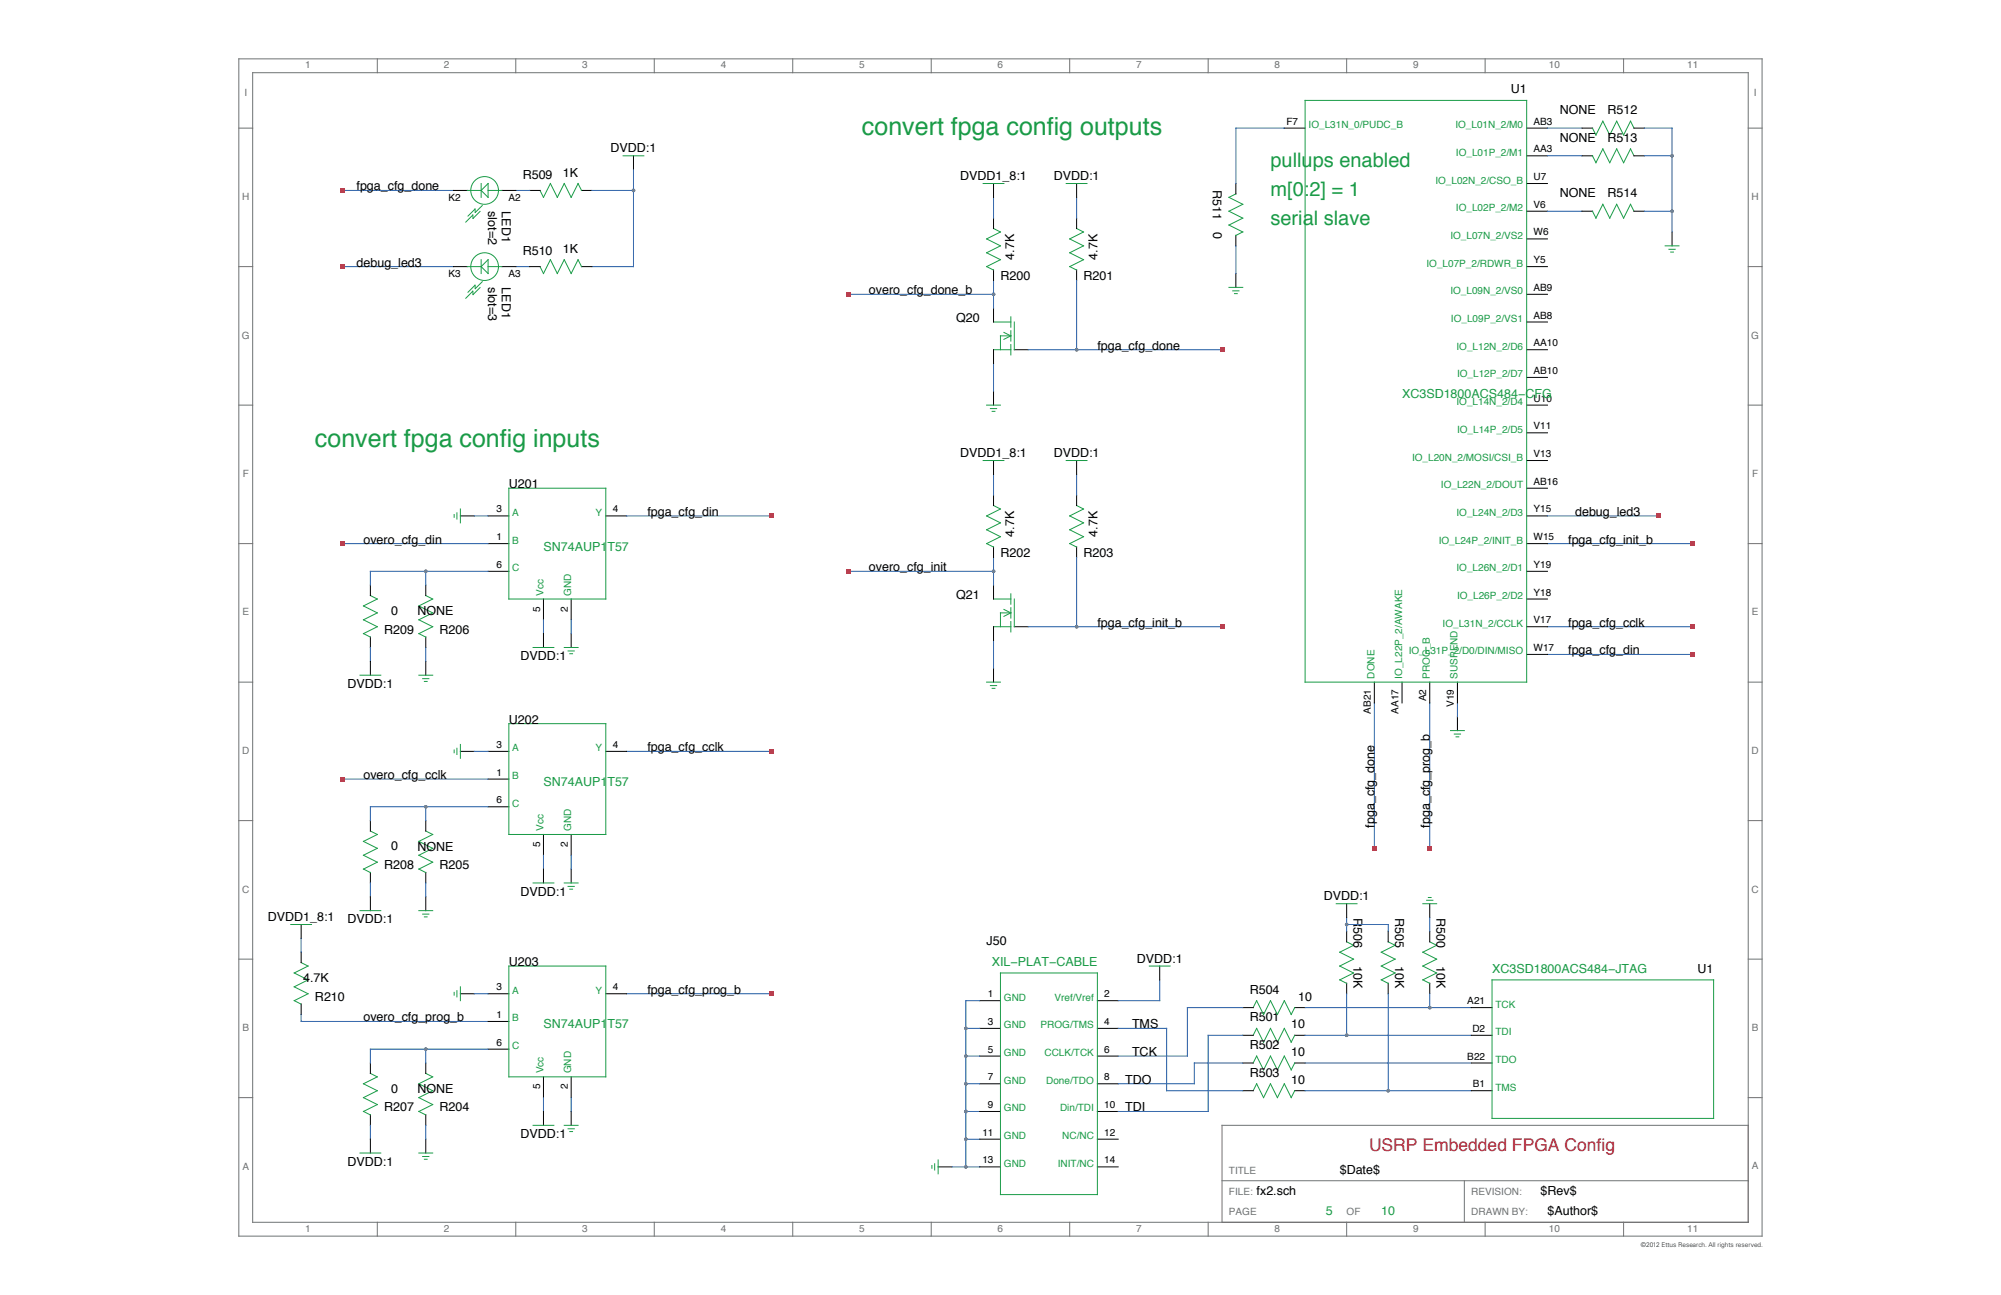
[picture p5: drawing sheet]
<svg xmlns="http://www.w3.org/2000/svg" width="432mm" height="279mm" viewBox="0 0 432 279" stroke-linecap="round" stroke-linejoin="round" font-family="sans-serif">
<g fill="none" stroke="#6e7374" stroke-width=".22">
<path d="M51.5 12.7h328.7v254h-328.7zM54.5 15.7h322.8v248h-322.8zM81.4 12.7v3M111.3 12.7v3M141.2 12.7v3M171.1 12.7v3M200.9 12.7v3M230.8 12.7v3M260.7 12.7v3M290.6 12.7v3M320.5 12.7v3M350.4 12.7v3"/>
<path d="M51.5 27.6h3M377.3 27.6h2.9M51.5 57.5h3M377.3 57.5h2.9M51.5 87.4h3M377.3 87.4h2.9M51.5 117.3h3M377.3 117.3h2.9M51.5 147.2h3M377.3 147.2h2.9M51.5 177.1h3M377.3 177.1h2.9"/>
<path d="M51.5 206.9h3M377.3 206.9h2.9M51.5 236.8h3M377.3 236.8h2.9M263.7 254.7h113.6M316 254.7v9M377.3 242.8h-113.6v20.9M81.4 263.7v3M111.3 263.7v3M141.2 263.7v3M171.1 263.7v3M200.9 263.7v3"/>
<path d="M230.8 263.7v3M260.7 263.7v3M290.6 263.7v3M320.5 263.7v3M350.4 263.7v3"/>
</g>
<g fill="none" stroke="#255dab" stroke-width=".22">
<path d="M136.7 36.6v20.9h-9M277.1 27.6h-10.4v12M333.9 27.6h7.5M333.9 33.6h7.5M354.8 27.6h6v22.5M354.8 33.6h6M73.9 57.5h24M73.9 41.1h24M111.3 57.5h3M111.3 41.1h3M127.7 41.1h9M214.4 42.6v4.5"/>
<path d="M232.3 42.6v4.5M266.7 53v6M333.9 45.6h7.5M354.8 45.6h6M183 63.5h31.4M214.4 60.5v6M214.4 78.4v6M221.9 75.5h41.8M232.3 60.5v15M73.9 117.3h31.4M102.3 111.3h3M135.2 111.3h31.4"/>
<path d="M214.4 102.3v4.5M232.3 102.3v4.5M333.9 117.3h31.4M333.9 111.3h23.9M79.9 139.7v3M91.9 123.3v3M91.9 139.7v3M105.3 123.3h-25.4v3M117.3 133.7v3M123.3 133.7v3M183 123.3h31.4M214.4 120.3v6"/>
<path d="M214.4 138.2v6M221.9 135.2h41.8M232.3 120.3v14.9M333.9 135.2h31.4M296.6 151.7v31.3M308.5 151.7v31.3M314.5 151.7v2.9M333.9 141.2h31.4M73.9 168.1h31.4M91.9 174.1v3M102.3 162.1h3M105.3 174.1h-25.4v3"/>
<path d="M135.2 162.1h31.4M79.9 190.5v3M91.9 190.5v3M117.3 184.5v3M123.3 184.5v3M290.6 198v3M290.6 199.5h9v1.5M308.5 198v3M65 218.9v1.5h40.3M65 202.5v2.9M102.3 214.4h3M135.2 214.4h31.4"/>
<path d="M211.4 215.9h-3v35.9M250.3 211.4v4.5h-9M268.2 217.4h-12v10.5h-14.9M281.6 217.4h35.9M290.6 214.4v9M299.6 214.4v20.9M308.5 214.4v3M91.9 226.4v2.9M105.3 226.4h-25.4v2.9M117.3 236.8v3M123.3 236.8v3M208.4 239.8h3"/>
<path d="M208.4 233.8h3M208.4 227.9h3M208.4 221.9h3M241.3 221.9h10.4v13.4h16.5M268.2 223.4h-7.5v16.4h-19.4M268.2 229.3h-10.5v4.5h-16.4M281.6 229.3h35.9M281.6 235.3h35.9M281.6 223.4h35.9M79.9 242.8v3M91.9 242.8v3M205.4 251.8h6"/>
<path d="M208.4 245.8h3"/>
</g>
<g fill="none" stroke="#000101" stroke-width=".22">
<path d="M136.7 33.6v3M214.4 39.6v3M232.3 39.6v3M266.7 39.6v2.2M277.1 27.6h4.5M329.4 27.6h4.5M329.4 33.6h4.5M329.4 39.6h4.5M341.4 27.6h2.3M341.4 33.6h2.3M352.6 27.6h2.2M352.6 33.6h2.2"/>
<path d="M97.9 41.1h2.9M97.9 57.5h2.9M108.3 41.1h3M108.3 57.5h3M114.3 41.1h2.2M114.3 57.5h2.2M125.5 41.1h2.2M125.5 57.5h2.2M214.4 47.1v2.2M214.4 58.2v2.3M232.3 47.1v2.2M232.3 58.2v2.3"/>
<path d="M266.7 50.8v2.2M266.7 59v3M329.4 57.5h4.5M329.4 45.6h4.5M329.4 51.5h4.5M341.4 45.6h2.3M352.6 45.6h2.2M360.8 50.1v2.9M214.4 66.5v3M214.4 75.5v2.9M218.9 75.5h3M329.4 63.5h4.5"/>
<path d="M329.4 69.5h4.5M329.4 75.5h4.5M214.4 84.4v3M214.4 99.4v2.9M232.3 99.4v2.9M329.4 81.4h4.5M329.4 87.4h4.5M329.4 93.4h4.5M329.4 99.4h4.5M99.3 111.3h3M105.3 111.3h4.5M105.3 117.3h4.5"/>
<path d="M130.7 111.3h4.5M214.4 106.8v2.3M214.4 118v2.3M232.3 106.8v2.3M232.3 118v2.3M329.4 105.3h4.5M329.4 111.3h4.5M329.4 117.3h4.5M79.9 126.3v2.2M79.9 137.4v2.3M91.9 126.3v2.2M91.9 137.4v2.3"/>
<path d="M105.3 123.3h4.5M117.3 129.2v4.5M117.3 136.7v3M123.3 129.2v4.5M123.3 136.7v3M214.4 126.3v2.9M214.4 135.2v3M218.9 135.2h3M329.4 123.3h4.5M329.4 129.2h4.5M329.4 135.2h4.5M79.9 142.7v3"/>
<path d="M91.9 142.7v3M214.4 144.2v3M296.6 147.2v4.5M302.5 147.2v4.5M308.5 147.2v4.5M314.5 147.2v4.5M314.5 154.6v3M329.4 141.2h4.5M79.9 177.1v2.2M91.9 177.1v2.2M99.3 162.1h3M105.3 162.1h4.5"/>
<path d="M105.3 168.1h4.5M105.3 174.1h4.5M130.7 162.1h4.5M65 199.5v3M79.9 188.2v2.3M79.9 193.5v3M91.9 188.2v2.3M91.9 193.5v3M117.3 180v4.5M117.3 187.5v3M123.3 180v4.5M123.3 187.5v3"/>
<path d="M290.6 195v3M308.5 195v3M65 205.4v2.3M65 216.6v2.3M99.3 214.4h3M105.3 214.4h4.5M130.7 214.4h4.5M211.4 215.9h4.5M236.8 215.9h4.5M250.3 208.4v3M268.2 217.4h2.2M279.4 217.4h2.2"/>
<path d="M290.6 201v2.2M290.6 212.1v2.3M299.6 201v2.2M299.6 212.1v2.3M308.5 201v2.2M308.5 212.1v2.3M317.5 217.4h4.5M79.9 229.3v2.3M91.9 229.3v2.3M105.3 220.4h4.5M105.3 226.4h4.5M117.3 232.3v4.5"/>
<path d="M117.3 239.8v3M123.3 232.3v4.5M123.3 239.8v3M211.4 221.9h4.5M211.4 227.9h4.5M211.4 233.8h4.5M211.4 239.8h4.5M236.8 221.9h4.5M236.8 227.9h4.5M236.8 233.8h4.5M236.8 239.8h4.5M268.2 223.4h2.2"/>
<path d="M268.2 229.3h2.2M268.2 235.3h2.2M279.4 223.4h2.2M279.4 229.3h2.2M279.4 235.3h2.2M317.5 223.4h4.5M317.5 229.3h4.5M317.5 235.3h4.5M79.9 240.5v2.3M79.9 245.8v3M91.9 240.5v2.3M91.9 245.8v3"/>
<path d="M202.4 251.8h3M211.4 251.8h4.5M211.4 245.8h4.5M236.8 251.8h4.5M236.8 245.8h4.5"/>
</g>
<g fill="none" stroke="#1a9b47" stroke-width=".22">
<path d="M103.8 39.6v3M134.5 33.6h4.4M212.2 39.6h4.4M230.1 39.6h4.5M281.6 21.7h47.8v125.5h-47.8zM343.6 27.6l.8 1.5 1.5-3 1.5 3 1.5-3 1.5 3 1.5-3 .7 1.5M343.6 33.6l.8 1.5 1.5-3 1.5 3 1.5-3 1.5 3 1.5-3 .7 1.5M100.8 41.1h3M100.8 57.5h3M103.6 45.6l-1.5 1.5-.1-.7-1.5 1.5M103.8 57.5l1.5-1.5v3zM103.8 41.1l1.5-1.5v3z"/>
<path d="M103.8 56v3M104.1 44.3l-1.5 1.5-.1-.7-1.5 1.5M105.3 41.1h3M105.3 57.5h3M116.5 41.1l.8 1.5 1.5-3 1.5 3 1.5-3 1.5 3 1.4-3 .8 1.5M116.5 57.5l.8 1.5 1.5-3 1.5 3 1.5-3 1.5 3 1.4-3 .8 1.5M214.4 49.3l1.5 .8-3 1.4 3 1.5-3 1.5 3 1.5-3 1.5 1.5 .8M232.3 49.3l1.5 .8-3 1.4 3 1.5-3 1.5 3 1.5-3 1.5 1.5 .8M266.7 41.8l-1.5 .8 3 1.5-3 1.5 3 1.5-3 1.5 3 1.5-1.5 .7M343.6 45.6l.8 1.5 1.5-3 1.5 3 1.5-3 1.5 3 1.5-3 .7 1.5M359.3 53h3M360.1 53.8h1.4"/>
<path d="M360.5 54.4h.6M103.6 62.1l-1.5 1.5-.1-.8-1.5 1.6M104.1 60.8l-1.5 1.5-.1-.8-1.5 1.6M214.4 69.5h3.7M214.4 75.5h3.7M216.6 71.7l1.5 .8M218.1 72.5h-2.2v3M218.1 68.4v2.2M218.1 71.3v2.3M218.1 74.3v2.3M218.1 72.5l-1.5 .7M218.9 69.5v6"/>
<path d="M265.2 62h3M266 62.8h1.4M266.4 63.4h.6M212.2 99.4h4.4M212.9 87.4h3M213.7 88.2h1.4M214.1 88.8h.6M230.1 99.4h4.5M98 111v.6M98.6 110.6v1.4M99.3 109.8v3M109.8 105.3h20.9v23.9h-20.9z"/>
<path d="M214.4 109.1l1.5 .7-3 1.5 3 1.5-3 1.5 3 1.5-3 1.5 1.5 .7M232.3 109.1l1.5 .7-3 1.5 3 1.5-3 1.5 3 1.5-3 1.5 1.5 .7M79.9 128.5l1.5 .7-3 1.5 3 1.5-3 1.5 3 1.5-3 1.5 1.5 .8M91.9 128.5l1.5 .7-3 1.5 3 1.5-3 1.5 3 1.5-3 1.5 1.5 .8M115 139.7h4.5M121.8 139.7h2.9M214.4 129.2h3.7M214.4 135.2h3.7M216.6 131.5l1.5 .7M218.1 132.2h-2.2v3M218.1 128.1v2.3M218.1 131.1v2.2"/>
<path d="M218.1 134.1v2.2M218.1 132.2l-1.5 .8M218.9 129.2v6M77.7 145.7h4.5M90.4 145.7h3M91.2 146.4h1.4M91.6 147h.6M109.8 156.1h20.9v23.9h-20.9zM122.6 140.4h1.3M123 141h.6M212.9 147.2h3M213.7 147.9h1.4"/>
<path d="M214.1 148.5h.6M313 157.6h3M313.8 158.4h1.4M314.2 159h.6M79.9 179.3l1.5 .7-3 1.5 3 1.5-3 1.5 3 1.5-3 1.5 1.5 .8M91.9 179.3l1.5 .7-3 1.5 3 1.5-3 1.5 3 1.5-3 1.5 1.5 .8M98 161.8v.6M98.6 161.4v1.4M99.3 160.6v3M62.7 199.5h4.5M77.7 196.5h4.5M90.4 196.5h3"/>
<path d="M91.2 197.2h1.4M91.6 197.8h.6M115 190.5h4.5M121.8 190.5h2.9M122.6 191.2h1.3M123 191.8h.6M288.4 195h4.4M307 195h3M307.9 194.2h1.3M308.2 193.6h.6M65 207.7l1.5 .7-3 1.5 3 1.5-3 1.5 3 1.5-3 1.5 1.5 .7M98 214.1v.6"/>
<path d="M98.6 213.7v1.4M99.3 212.9v3M109.8 208.4h20.9v23.9h-20.9zM215.9 209.9h20.9v47.8h-20.9zM248 208.4h4.5M270.4 217.4l.8-1.5 1.5 3 1.5-3 1.5 3 1.4-3 1.5 3 .8-1.5M290.6 203.2l1.5 .7-3 1.5 3 1.5-3 1.5 3 1.5-3 1.5 1.5 .8M299.6 203.2l1.5 .7-3 1.5 3 1.5-3 1.5 3 1.5-3 1.5 1.5 .8M308.5 203.2l1.5 .7-3 1.5 3 1.5-3 1.5 3 1.5-3 1.5 1.5 .8M322 211.4h47.8v29.9h-47.8zM79.9 231.6l1.5 .7-3 1.5 3 1.5-3 1.5 3 1.5-3 1.5 1.5 .8M91.9 231.6l1.5 .7-3 1.5 3 1.5-3 1.5 3 1.5-3 1.5 1.5 .8"/>
<path d="M270.4 223.4l.8-1.5 1.5 3 1.5-3 1.5 3 1.4-3 1.5 3 .8-1.5M270.4 229.3l.8-1.4 1.5 2.9 1.5-2.9 1.5 2.9 1.4-2.9 1.5 2.9 .8-1.5M270.4 235.3l.8-1.5 1.5 3 1.5-3 1.5 3 1.4-3 1.5 3 .8-1.5M77.7 248.8h4.5M90.4 248.8h3M91.2 249.5h1.4M91.6 250.1h.6M115 242.8h4.5M121.8 242.8h2.9M122.6 243.5h1.3M123 244.1h.6M201.1 251.5v.6"/>
<path d="M201.7 251.1v1.3M202.4 250.3v3"/>
<circle cx="104.6" cy="57.5" r="2.99"/>
<circle cx="104.6" cy="41.1" r="2.99"/>
</g>
<g fill="#ee1b29">
<path d="M308.1 182.6h.9v.9h-.9z"/>
<path d="M296.1 182.6h.9v.9h-.9z"/>
<path d="M364.9 134.8h.8v.9h-.8z"/>
<path d="M364.9 116.8h.8v.9h-.8z"/>
</g>
<g fill="#7454a2">
<circle cx="308.5" cy="217.4" r=".37"/>
<circle cx="208.4" cy="251.8" r=".37"/>
<circle cx="208.4" cy="239.8" r=".37"/>
<circle cx="208.4" cy="245.8" r=".37"/>
<circle cx="208.4" cy="233.8" r=".37"/>
<circle cx="208.4" cy="227.9" r=".37"/>
<circle cx="208.4" cy="221.9" r=".37"/>
<circle cx="299.6" cy="235.3" r=".37"/>
<circle cx="290.6" cy="223.4" r=".37"/>
<circle cx="290.6" cy="199.5" r=".37"/>
</g>
<g fill="#ee1b29">
<path d="M364.9 140.7h.8v.9h-.8z"/>
<path d="M73.5 57.1h.9v.9h-.9z"/>
</g>
<circle cx="136.7" cy="41.1" r=".37" fill="#7454a2"/>
<path d="M73.5 40.6h.9v.9h-.9z" fill="#ee1b29"/>
<g fill="#7454a2">
<circle cx="136.7" cy="41.1" r=".37"/>
<circle cx="360.8" cy="33.6" r=".37"/>
<circle cx="360.8" cy="45.6" r=".37"/>
<circle cx="214.4" cy="63.5" r=".37"/>
<circle cx="232.3" cy="75.5" r=".37"/>
</g>
<path d="M263.3 75h.8v.9h-.8z" fill="#ee1b29"/>
<circle cx="232.3" cy="75.5" r=".37" fill="#7454a2"/>
<path d="M182.6 63.1h.9v.8h-.9z" fill="#ee1b29"/>
<g fill="#7454a2">
<circle cx="214.4" cy="63.5" r=".37"/>
<circle cx="214.4" cy="123.3" r=".37"/>
<circle cx="232.3" cy="135.2" r=".37"/>
</g>
<path d="M263.3 134.8h.8v.9h-.8z" fill="#ee1b29"/>
<circle cx="232.3" cy="135.2" r=".37" fill="#7454a2"/>
<path d="M182.6 122.8h.9v.9h-.9z" fill="#ee1b29"/>
<circle cx="214.4" cy="123.3" r=".37" fill="#7454a2"/>
<g fill="#ee1b29">
<path d="M166.1 214h.9v.9h-.9z"/>
<path d="M166.1 161.7h.9v.9h-.9z"/>
<path d="M73.5 167.6h.9v.9h-.9z"/>
<path d="M166.1 110.9h.9v.9h-.9z"/>
<path d="M73.5 116.8h.9v.9h-.9z"/>
</g>
<g fill="#7454a2">
<circle cx="91.9" cy="226.4" r=".37"/>
<circle cx="91.9" cy="174.1" r=".37"/>
<circle cx="91.9" cy="123.3" r=".37"/>
</g>
<path d="M357.4 110.9h.9v.9h-.9z" fill="#ee1b29"/>
<g font-size="5.4" fill="#1a9b47">
<text x="186" y="29.1">convert fpga config outputs</text>
<text x="68" y="96.4">convert fpga config inputs</text>
</g>
<g font-size="4.3" fill="#1a9b47">
<text x="274.2" y="36.1">pullups enabled</text>
<text x="274.2" y="42.3">m[0:2] = 1</text>
<text x="274.2" y="48.6">serial slave</text>
</g>
<text font-size="3.8" fill="#ee1b29" x="295.4" y="248.3">USRP Embedded FPGA Config</text>
<g font-size="2.7" fill="#000101">
<text x="326" y="20.2">U1</text>
<text x="336.6" y="24.7">NONE</text>
<text x="346.9" y="24.7">R512</text>
<text x="131.8" y="32.9">DVDD:1</text>
<text x="336.6" y="30.6">NONE</text>
<text x="346.9" y="30.6">R513</text>
<text x="76.9" y="41.1">fpga_cfg_done</text>
<text x="112.8" y="38.6">R509</text>
<text x="121.4" y="38.1">1K</text>
<text x="207.2" y="38.8">DVDD1_8:1</text>
<text x="227.4" y="38.8">DVDD:1</text>
<text x="261.7" y="41.1" transform="rotate(90 261.7 41.1)">R511</text>
<text x="105.3" y="45.6" transform="rotate(90 105.3 45.6)">slot=2</text>
<text x="108.3" y="45.6" transform="rotate(90 108.3 45.6)">LED1</text>
<text x="336.6" y="42.6">NONE</text>
<text x="346.9" y="42.6">R514</text>
<text x="261.8" y="50.1" transform="rotate(90 261.8 50.1)">0</text>
<text x="76.9" y="57.5">debug_led3</text>
<text x="112.8" y="55">R510</text>
<text x="121.4" y="54.5">1K</text>
<text x="218.9" y="56" transform="rotate(-90 218.9 56)">4.7K</text>
<text x="236.8" y="56" transform="rotate(-90 236.8 56)">4.7K</text>
<text x="105.3" y="62" transform="rotate(90 105.3 62)">slot=3</text>
<text x="108.3" y="62" transform="rotate(90 108.3 62)">LED1</text>
<text x="187.5" y="63.5">overo_cfg_done_b</text>
<text x="215.9" y="60.5">R200</text>
<text x="233.8" y="60.5">R201</text>
<text x="206.3" y="69.5">Q20</text>
<text x="236.8" y="75.5">fpga_cfg_done</text>
<text x="207.2" y="98.6">DVDD1_8:1</text>
<text x="227.4" y="98.6">DVDD:1</text>
<text x="109.8" y="105.3">U201</text>
<text x="139.7" y="111.3">fpga_cfg_din</text>
<text x="339.9" y="111.3">debug_led3</text>
<text x="78.4" y="117.3">overo_cfg_din</text>
<text x="218.9" y="115.8" transform="rotate(-90 218.9 115.8)">4.7K</text>
<text x="236.8" y="115.8" transform="rotate(-90 236.8 115.8)">4.7K</text>
<text x="338.4" y="117.3">fpga_cfg_init_b</text>
<text x="187.5" y="123.3">overo_cfg_init</text>
<text x="215.9" y="120.3">R202</text>
<text x="233.8" y="120.3">R203</text>
<text x="206.3" y="129.2">Q21</text>
<text x="82.9" y="136.7">R209</text>
<text x="84.4" y="132.6">0</text>
<text x="90.1" y="132.7">NONE</text>
<text x="94.9" y="136.7">R206</text>
<text x="236.8" y="135.2">fpga_cfg_init_b</text>
<text x="338.4" y="135.2">fpga_cfg_cclk</text>
<text x="112.3" y="142.4">DVDD:1</text>
<text x="338.4" y="141.2">fpga_cfg_din</text>
<text x="75" y="148.4">DVDD:1</text>
<text x="109.8" y="156.1">U202</text>
<text x="139.7" y="162.1">fpga_cfg_cclk</text>
<text x="78.4" y="168.1">overo_cfg_cclk</text>
<text x="296.6" y="178.5" transform="rotate(-90 296.6 178.5)">fpga_cfg_done</text>
<text x="308.5" y="178.5" transform="rotate(-90 308.5 178.5)">fpga_cfg_prog_b</text>
<text x="84.4" y="183.4">0</text>
<text x="90.1" y="183.5">NONE</text>
<text x="82.9" y="187.5">R208</text>
<text x="94.9" y="187.5">R205</text>
<text x="112.3" y="193.2">DVDD:1</text>
<text x="285.6" y="194.2">DVDD:1</text>
<text x="292.1" y="198" transform="rotate(90 292.1 198)">R506</text>
<text x="301.1" y="198" transform="rotate(90 301.1 198)">R505</text>
<text x="310" y="198" transform="rotate(90 310 198)">R500</text>
<text x="57.8" y="198.7">DVDD1_8:1</text>
<text x="75" y="199.2">DVDD:1</text>
<text x="212.9" y="203.9">J50</text>
<text x="109.8" y="208.4">U203</text>
<text x="245.3" y="207.7">DVDD:1</text>
<text x="292.1" y="208.4" transform="rotate(90 292.1 208.4)">10K</text>
<text x="301.1" y="208.4" transform="rotate(90 301.1 208.4)">10K</text>
<text x="310" y="208.4" transform="rotate(90 310 208.4)">10K</text>
<text x="366.3" y="209.9">U1</text>
<text x="65.4" y="211.9">4.7K</text>
<text x="68" y="215.9">R210</text>
<text x="139.7" y="214.4">fpga_cfg_prog_b</text>
<text x="269.7" y="214.4">R504</text>
<text x="280.1" y="215.9">10</text>
<text x="78.4" y="220.4">overo_cfg_prog_b</text>
<text x="244.3" y="221.9">TMS</text>
<text x="269.7" y="220.4">R501</text>
<text x="278.6" y="221.9">10</text>
<text x="244.3" y="227.9">TCK</text>
<text x="269.7" y="226.4">R502</text>
<text x="278.6" y="227.9">10</text>
<text x="242.8" y="233.8">TDO</text>
<text x="269.7" y="232.3">R503</text>
<text x="278.6" y="233.8">10</text>
<text x="82.9" y="239.8">R207</text>
<text x="84.4" y="235.8">0</text>
<text x="90.1" y="235.8">NONE</text>
<text x="94.9" y="239.8">R204</text>
<text x="242.8" y="239.8">TDI</text>
<text x="112.3" y="245.5">DVDD:1</text>
<text x="75" y="251.5">DVDD:1</text>
<text x="271.2" y="257.7">fx2.sch</text>
<text x="289.1" y="253.3">$Date$</text>
<text x="332.4" y="257.7">$Rev$</text>
<text x="333.9" y="262.2">$Author$</text>
</g>
<g font-size="2.7" fill="#1a9b47">
<text x="302.5" y="85.9">XC3SD1800ACS484−CFG</text>
<text x="117.3" y="118.8">SN74AUP1T57</text>
<text x="117.3" y="169.6">SN74AUP1T57</text>
<text x="214" y="208.4">XIL−PLAT−CABLE</text>
<text x="322" y="209.9">XC3SD1800ACS484−JTAG</text>
<text x="117.3" y="221.9">SN74AUP1T57</text>
<text x="286.1" y="262.2">5</text>
<text x="298.1" y="262.2">10</text>
</g>
<g font-size="2.2" fill="#6e7374">
<text x="65.9" y="14.7">1</text>
<text x="95.8" y="14.7">2</text>
<text x="125.6" y="14.7">3</text>
<text x="155.5" y="14.7">4</text>
<text x="185.4" y="14.7">5</text>
<text x="215.3" y="14.7">6</text>
<text x="245.2" y="14.7">7</text>
<text x="275.1" y="14.7">8</text>
<text x="304.9" y="14.7">9</text>
<text x="334.2" y="14.7">10</text>
<text x="364.1" y="14.7">11</text>
<text x="52.7" y="20.7">I</text>
<text x="378.4" y="20.7">I</text>
<text x="52.3" y="43.1">H</text>
<text x="378" y="43.1">H</text>
<text x="52.2" y="73">G</text>
<text x="377.9" y="73">G</text>
<text x="52.4" y="102.9">F</text>
<text x="378.1" y="102.9">F</text>
<text x="52.3" y="132.8">E</text>
<text x="378" y="132.8">E</text>
<text x="52.3" y="162.7">D</text>
<text x="378" y="162.7">D</text>
<text x="52.3" y="192.6">C</text>
<text x="378" y="192.6">C</text>
<text x="52.3" y="222.4">B</text>
<text x="378" y="222.4">B</text>
<text x="52.3" y="252.3">A</text>
<text x="265.2" y="257.7">FILE:</text>
<text x="265.2" y="253.3">TITLE</text>
<text x="317.5" y="257.7">REVISION:</text>
<text x="378" y="252.3">A</text>
<text x="265.2" y="262.2">PAGE</text>
<text x="290.6" y="262.2">OF</text>
<text x="317.5" y="262.2">DRAWN BY:</text>
<text x="65.9" y="265.7">1</text>
<text x="95.8" y="265.7">2</text>
<text x="125.6" y="265.7">3</text>
<text x="155.5" y="265.7">4</text>
<text x="185.4" y="265.7">5</text>
<text x="215.3" y="265.7">6</text>
<text x="245.2" y="265.7">7</text>
<text x="275" y="265.7">8</text>
<text x="304.9" y="265.7">9</text>
<text x="334.2" y="265.7">10</text>
<text x="364.1" y="265.7">11</text>
</g>
<g font-size="2.2" fill="#000101">
<text x="277.6" y="26.9">F7</text>
<text x="330.9" y="26.9">AB3</text>
<text x="330.9" y="32.9">AA3</text>
<text x="330.9" y="38.8">U7</text>
<text x="96.8" y="43.3">K2</text>
<text x="109.7" y="43.3">A2</text>
<text x="330.9" y="44.8">V6</text>
<text x="330.9" y="50.8">W6</text>
<text x="96.8" y="59.8">K3</text>
<text x="109.7" y="59.8">A3</text>
<text x="330.9" y="56.8">Y5</text>
<text x="330.9" y="62.8">AB9</text>
<text x="330.9" y="68.7">AB8</text>
<text x="330.9" y="74.7">AA10</text>
<text x="330.9" y="80.7">AB10</text>
<text x="330.9" y="86.7">U10</text>
<text x="330.9" y="92.6">V11</text>
<text x="330.9" y="98.6">V13</text>
<text x="330.9" y="104.6">AB16</text>
<text x="107.1" y="110.6">3</text>
<text x="132.2" y="110.6">4</text>
<text x="330.9" y="110.6">Y15</text>
<text x="107.1" y="116.5">1</text>
<text x="330.9" y="116.5">W15</text>
<text x="107.1" y="122.5">6</text>
<text x="330.9" y="122.5">Y19</text>
<text x="116.5" y="131.9" transform="rotate(-90 116.5 131.9)">5</text>
<text x="122.5" y="131.9" transform="rotate(-90 122.5 131.9)">2</text>
<text x="330.9" y="128.5">Y18</text>
<text x="330.9" y="134.5">V17</text>
<text x="330.9" y="140.4">W17</text>
<text x="295.8" y="153.9" transform="rotate(-90 295.8 153.9)">AB21</text>
<text x="301.8" y="153.9" transform="rotate(-90 301.8 153.9)">AA17</text>
<text x="307.8" y="151.3" transform="rotate(-90 307.8 151.3)">A2</text>
<text x="313.8" y="152.5" transform="rotate(-90 313.8 152.5)">V19</text>
<text x="107.1" y="161.4">3</text>
<text x="132.2" y="161.4">4</text>
<text x="107.1" y="167.3">1</text>
<text x="107.1" y="173.3">6</text>
<text x="116.5" y="182.7" transform="rotate(-90 116.5 182.7)">5</text>
<text x="122.5" y="182.7" transform="rotate(-90 122.5 182.7)">2</text>
<text x="107.1" y="213.7">3</text>
<text x="132.2" y="213.7">4</text>
<text x="213.2" y="215.2">1</text>
<text x="238.3" y="215.2">2</text>
<text x="107.1" y="219.6">1</text>
<text x="213.2" y="221.1">3</text>
<text x="238.3" y="221.1">4</text>
<text x="316.6" y="216.6">A21</text>
<text x="107.1" y="225.6">6</text>
<text x="213.2" y="227.1">5</text>
<text x="238.3" y="227.1">6</text>
<text x="317.7" y="222.6">D2</text>
<text x="213.2" y="233.1">7</text>
<text x="238.3" y="233.1">8</text>
<text x="316.6" y="228.6">B22</text>
<text x="116.5" y="235" transform="rotate(-90 116.5 235)">5</text>
<text x="122.5" y="235" transform="rotate(-90 122.5 235)">2</text>
<text x="213.2" y="239.1">9</text>
<text x="238.3" y="239.1">10</text>
<text x="317.8" y="234.6">B1</text>
<text x="212" y="245">11</text>
<text x="238.3" y="245">12</text>
<text x="212" y="251">13</text>
<text x="238.3" y="251">14</text>
</g>
<g font-size="2.2" fill="#1a9b47">
<text x="282.4" y="27.6">IO_L31N_0/PUDC_B</text>
<text x="314.1" y="27.6">IO_L01N_2/M0</text>
<text x="314.2" y="33.6">IO_L01P_2/M1</text>
<text x="309.7" y="39.6">IO_L02N_2/CSO_B</text>
<text x="314.2" y="45.6">IO_L02P_2/M2</text>
<text x="313" y="51.5">IO_L07N_2/VS2</text>
<text x="307.8" y="57.5">IO_L07P_2/RDWR_B</text>
<text x="313" y="63.5">IO_L09N_2/VS0</text>
<text x="313.1" y="69.5">IO_L09P_2/VS1</text>
<text x="314.3" y="75.5">IO_L12N_2/D6</text>
<text x="314.4" y="81.4">IO_L12P_2/D7</text>
<text x="314.3" y="87.4">IO_L14N_2/D4</text>
<text x="314.4" y="93.4">IO_L14P_2/D5</text>
<text x="304.7" y="99.4">IO_L20N_2/MOSI/CSI_B</text>
<text x="310.9" y="105.3">IO_L22N_2/DOUT</text>
<text x="110.6" y="111.3">A</text>
<text x="128.5" y="111.3">Y</text>
<text x="314.3" y="111.3">IO_L24N_2/D3</text>
<text x="110.6" y="117.3">B</text>
<text x="310.5" y="117.3">IO_L24P_2/INIT_B</text>
<text x="110.6" y="123.3">C</text>
<text x="314.3" y="123.3">IO_L26N_2/D1</text>
<text x="117.3" y="128.5" transform="rotate(-90 117.3 128.5)">Vcc</text>
<text x="123.3" y="128.5" transform="rotate(-90 123.3 128.5)">GND</text>
<text x="314.4" y="129.2">IO_L26P_2/D2</text>
<text x="311.3" y="135.2">IO_L31N_2/CCLK</text>
<text x="304" y="141.2">IO_L31P_2/D0/DIN/MISO</text>
<text x="296.6" y="146.4" transform="rotate(-90 296.6 146.4)">DONE</text>
<text x="302.5" y="146.4" transform="rotate(-90 302.5 146.4)">IO_L22P_2/AWAKE</text>
<text x="308.5" y="146.4" transform="rotate(-90 308.5 146.4)">PROG_B</text>
<text x="314.5" y="146.4" transform="rotate(-90 314.5 146.4)">SUSPEND</text>
<text x="110.6" y="162.1">A</text>
<text x="128.5" y="162.1">Y</text>
<text x="110.6" y="168.1">B</text>
<text x="110.6" y="174.1">C</text>
<text x="117.3" y="179.3" transform="rotate(-90 117.3 179.3)">Vcc</text>
<text x="123.3" y="179.3" transform="rotate(-90 123.3 179.3)">GND</text>
<text x="110.6" y="214.4">A</text>
<text x="128.5" y="214.4">Y</text>
<text x="216.6" y="215.9">GND</text>
<text x="227.5" y="215.9">Vref/Vref</text>
<text x="110.6" y="220.4">B</text>
<text x="216.6" y="221.9">GND</text>
<text x="224.5" y="221.9">PROG/TMS</text>
<text x="322.7" y="217.4">TCK</text>
<text x="110.6" y="226.4">C</text>
<text x="216.6" y="227.9">GND</text>
<text x="225.4" y="227.9">CCLK/TCK</text>
<text x="322.7" y="223.4">TDI</text>
<text x="117.3" y="231.6" transform="rotate(-90 117.3 231.6)">Vcc</text>
<text x="123.3" y="231.6" transform="rotate(-90 123.3 231.6)">GND</text>
<text x="216.6" y="233.8">GND</text>
<text x="225.7" y="233.8">Done/TDO</text>
<text x="322.7" y="229.3">TDO</text>
<text x="216.6" y="239.8">GND</text>
<text x="228.7" y="239.8">Din/TDI</text>
<text x="322.7" y="235.3">TMS</text>
<text x="216.6" y="245.8">GND</text>
<text x="229.2" y="245.8">NC/NC</text>
<text x="216.6" y="251.8">GND</text>
<text x="228.3" y="251.8">INIT/NC</text>
</g>
<text font-size="1.4" fill="#231f20" x="354.1" y="269.1">©2012 Ettus Research. All rights reserved.</text>
</svg>
